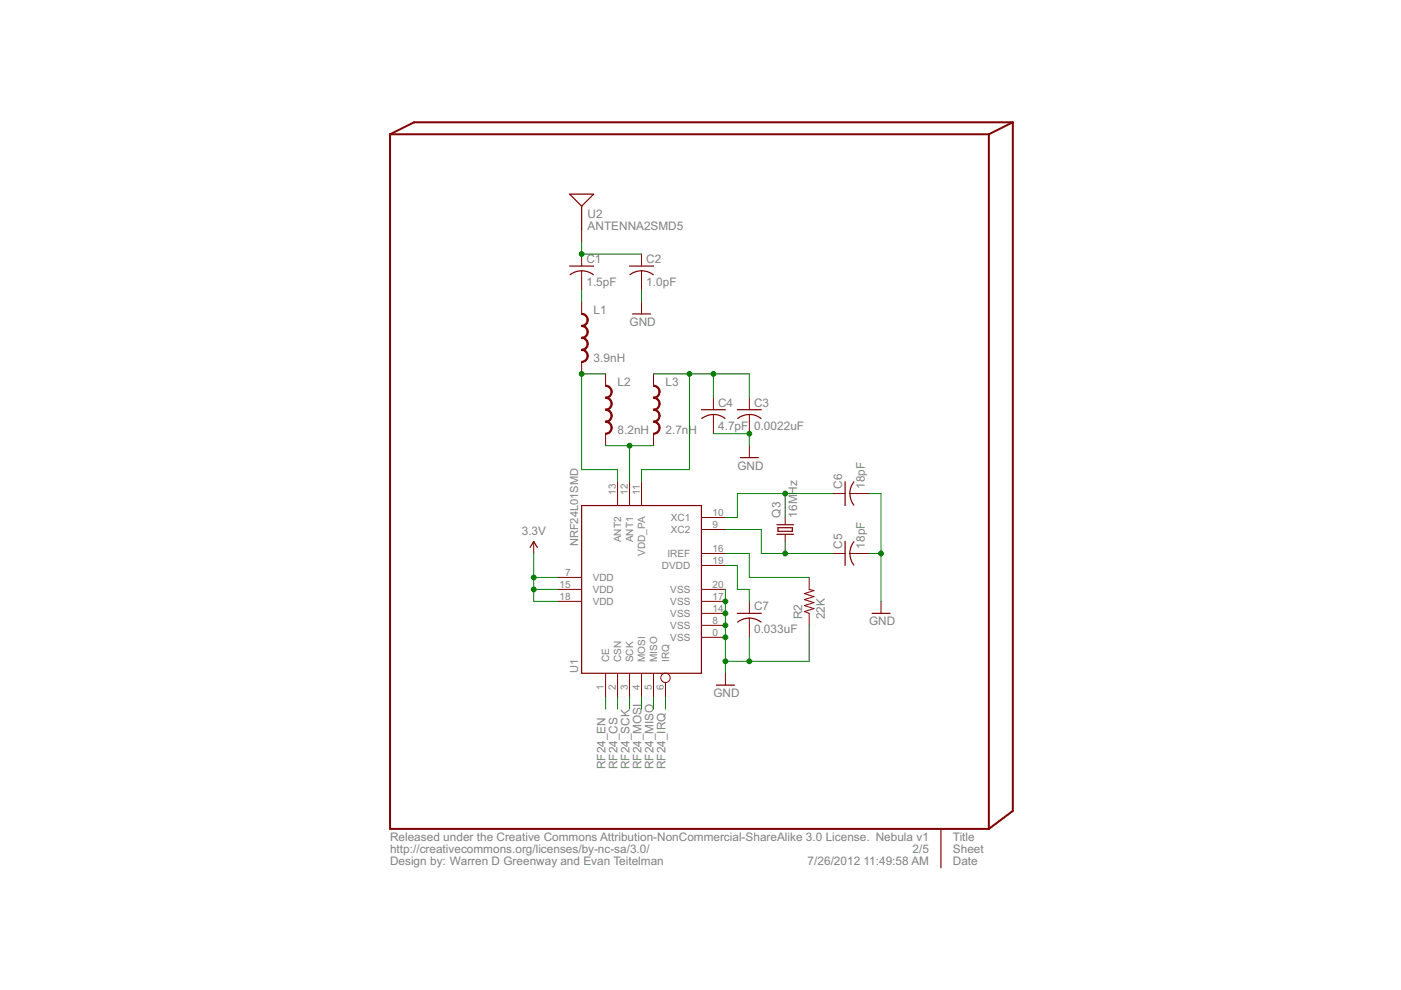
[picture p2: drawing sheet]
<svg xmlns="http://www.w3.org/2000/svg" width="297mm" height="210mm" viewBox="0 0 297 210" stroke-linecap="round" stroke-linejoin="round" font-family="sans-serif">
<g fill="#800000" stroke="#800000" stroke-width=".42">
<path d="M82.7 28.5v147.2z"/>
<path d="M82.7 28.5h127z"/>
<path d="M209.7 28.5v147.2z"/>
<path d="M82.7 175.7h127z"/>
<path d="M209.7 175.7l5-3.8z"/>
<path d="M209.7 28.5l5-2.6z"/>
<path d="M214.7 25.9v146z"/>
<path d="M87.8 25.9h126.9z"/>
<path d="M82.7 28.5l5.1-2.6z"/>
</g>
<g fill="#800000" stroke="#800000" stroke-width=".25">
<path d="M123.3 107.2v35.5z"/>
<path d="M123.3 107.2h25.4z"/>
<path d="M148.7 107.2v35.5z"/>
<path d="M123.3 142.7h25.4z"/>
<path d="M123.3 43.7v5.1z"/>
<path d="M120.8 41.2h5.1z"/>
<path d="M123.3 43.7l2.6-2.5z"/>
<path d="M120.8 41.2l2.5 2.5z"/>
<path d="M165 112.6h3z"/>
<path d="M168 111.9v.7z"/>
<path d="M165 111.9h3z"/>
<path d="M165 111.9v.7z"/>
<path d="M164.7 111.3h3.6z"/>
<path d="M164.7 113.3h3.6z"/>
<path d="M120.8 56.4h5.1z"/>
<path d="M133.5 56.4h5.1z"/>
<path d="M156.3 86.9h5.1z"/>
<path d="M148.7 86.9h5.1z"/>
<path d="M179.2 114.8v5.1z"/>
<path d="M179.2 102.1v5.1z"/>
<path d="M156.3 130h5.1z"/>
<path d="M184.9 130h3.8z"/>
<path d="M151.9 145.3h3.8z"/>
<path d="M157 97h3.8z"/>
<path d="M134.1 66.6h3.8z"/>
<path d="M199.5 175.7v8.3z"/>
<path d="M113.2 114.8l.7 1.3z"/>
<path d="M113.2 114.8l-.8 1.3z"/>
</g>
<g fill="#800000" stroke="#800000" stroke-width=".21">
<path d="M118.2 122.4h5.1z"/>
<path d="M148.7 132.6h5.1z"/>
<path d="M128.4 142.7v5.1z"/>
<path d="M136 142.7v5.1z"/>
<path d="M138.6 142.7v5.1z"/>
<path d="M133.5 142.7v5.1z"/>
<path d="M148.7 125h5.1z"/>
<path d="M141.1 144.7v3.1z"/>
<path d="M148.7 119.9h5.1z"/>
<path d="M148.7 112.3h5.1z"/>
<path d="M148.7 109.7h5.1z"/>
<path d="M136 102.1v5.1z"/>
<path d="M133.5 102.1v5.1z"/>
<path d="M130.9 102.1v5.1z"/>
<path d="M118.2 125h5.1z"/>
<path d="M148.7 117.3h5.1z"/>
<path d="M118.2 127.5h5.1z"/>
<path d="M130.9 142.7v5.1z"/>
<path d="M148.7 127.5h5.1z"/>
<path d="M148.7 130h5.1z"/>
<path d="M148.7 135.1h5.1z"/>
<path d="M123.3 48.8v2.5z"/>
<path d="M128.4 79.3v2.5z"/>
<path d="M128.4 91.9v2.6z"/>
<path d="M123.3 64v2.6z"/>
<path d="M123.3 76.7v2.6z"/>
<path d="M138.6 79.3v2.5z"/>
<path d="M138.6 91.9v2.6z"/>
<path d="M166.5 109.7v1.6z"/>
<path d="M166.5 113.3v1.5z"/>
<path d="M123.3 57.4v1.5z"/>
<path d="M123.3 53.9v2.5z"/>
<path d="M123.3 58.9v2.6z"/>
<path d="M136 57.4v1.5z"/>
<path d="M136 53.9v2.5z"/>
<path d="M136 58.9v2.6z"/>
<path d="M158.9 87.9v1.5z"/>
<path d="M158.9 84.3v2.6z"/>
<path d="M158.9 89.4v2.5z"/>
<path d="M151.3 87.9v1.5z"/>
<path d="M151.3 84.3v2.6z"/>
<path d="M151.3 89.4v2.5z"/>
<path d="M180.2 117.3h1.5z"/>
<path d="M176.6 117.3h2.6z"/>
<path d="M181.7 117.3h2.6z"/>
<path d="M180.2 104.6h1.5z"/>
<path d="M176.6 104.6h2.6z"/>
<path d="M181.7 104.6h2.6z"/>
<path d="M158.9 131.1v1.5z"/>
<path d="M158.9 127.5v2.5z"/>
<path d="M158.9 132.6v2.5z"/>
<path d="M171.6 122.4v2.6z"/>
<path d="M171.6 130v2.6z"/>
<path d="M170.5 129.7l1.1 .3z"/>
<path d="M170.5 129.7l2.1-.7z"/>
<path d="M170.5 128.4l2.1 .6z"/>
<path d="M170.5 128.4l2.1-.6z"/>
<path d="M170.5 127.1l2.1 .7z"/>
<path d="M170.5 127.1l2.1-.6z"/>
<path d="M170.5 125.9l2.1 .6z"/>
<path d="M170.5 125.9l2.1-.7z"/>
<path d="M171.6 125l1 .2z"/>
<path d="M186.8 127.5v2.5z"/>
<path d="M153.8 142.7v2.6z"/>
<path d="M158.9 94.5v2.5z"/>
<path d="M136 64v2.6z"/>
<path d="M113.2 114.8v2.5z"/>
<path d="M128.4 81.7a1.41 1.41 0 0 1 1.4 1.4h-.3l-.1-.5-.3-.4-.7-.3z" fill-rule="evenodd"/>
<path d="M129.5 83.1h.3a1.37 1.37 0 0 1-1.4 1.4v-.3l.5-.1 .4-.3z" fill-rule="evenodd"/>
<path d="M128.4 84.2a1.37 1.37 0 0 1 1.4 1.4h-.3l-.1-.5-.3-.4-.7-.2z" fill-rule="evenodd"/>
<path d="M129.5 85.6h.3a1.37 1.37 0 0 1-1.4 1.4v-.3l.5-.1 .4-.3z" fill-rule="evenodd"/>
<path d="M128.4 86.7a1.37 1.37 0 0 1 1.4 1.4h-.3l-.1-.4-.3-.5-.7-.2z" fill-rule="evenodd"/>
<path d="M129.5 88.1h.3a1.37 1.37 0 0 1-1.4 1.4v-.2l.5-.1 .4-.3z" fill-rule="evenodd"/>
<path d="M128.4 89.3a1.37 1.37 0 0 1 1.4 1.4h-.3l-.1-.5-.3-.4-.7-.3z" fill-rule="evenodd"/>
<path d="M129.5 90.7h.3a1.37 1.37 0 0 1-1.4 1.4v-.3l.5-.1 .4-.3z" fill-rule="evenodd"/>
<path d="M123.3 66.4a1.37 1.37 0 0 1 1.4 1.4h-.2l-.1-.5-.4-.4-.7-.2z" fill-rule="evenodd"/>
<path d="M123.3 69l.7-.3 .4-.4 .1-.5h.2a1.37 1.37 0 0 1-1.4 1.4z" fill-rule="evenodd"/>
<path d="M123.3 69a1.37 1.37 0 0 1 1.4 1.4h-.2l-.1-.5-.4-.4-.7-.3z" fill-rule="evenodd"/>
<path d="M123.3 71.5l.7-.2 .4-.4 .1-.5h.2a1.37 1.37 0 0 1-1.4 1.4z" fill-rule="evenodd"/>
<path d="M123.3 71.5a1.37 1.37 0 0 1 1.4 1.4h-.2l-.1-.5-.4-.4-.7-.2z" fill-rule="evenodd"/>
<path d="M123.3 74.1l.7-.3 .4-.4 .1-.5h.2a1.37 1.37 0 0 1-1.4 1.4z" fill-rule="evenodd"/>
<path d="M123.3 74.1a1.37 1.37 0 0 1 1.4 1.4h-.2l-.1-.5-.4-.5-.7-.2z" fill-rule="evenodd"/>
<path d="M123.3 76.6l.7-.3 .4-.4 .1-.4h.2a1.37 1.37 0 0 1-1.4 1.4z" fill-rule="evenodd"/>
<path d="M138.6 81.7a1.41 1.41 0 0 1 1.4 1.4h-.3l-.1-.5-.3-.4-.7-.3z" fill-rule="evenodd"/>
<path d="M139.7 83.1h.3a1.37 1.37 0 0 1-1.4 1.4v-.3l.4-.1 .4-.3z" fill-rule="evenodd"/>
<path d="M138.6 84.2a1.37 1.37 0 0 1 1.4 1.4h-.3l-.1-.5-.3-.4-.7-.2z" fill-rule="evenodd"/>
<path d="M139.7 85.6h.3a1.37 1.37 0 0 1-1.4 1.4v-.3l.4-.1 .4-.3z" fill-rule="evenodd"/>
<path d="M138.6 86.7a1.37 1.37 0 0 1 1.4 1.4h-.3l-.1-.4-.3-.5-.7-.2z" fill-rule="evenodd"/>
<path d="M139.7 88.1h.3a1.37 1.37 0 0 1-1.4 1.4v-.2l.4-.1 .4-.3z" fill-rule="evenodd"/>
<path d="M138.6 89.3a1.37 1.37 0 0 1 1.4 1.4h-.3l-.1-.5-.3-.4-.7-.3z" fill-rule="evenodd"/>
<path d="M139.7 90.7h.3a1.37 1.37 0 0 1-1.4 1.4v-.3l.4-.1 .4-.3z" fill-rule="evenodd"/>
</g>
<circle cx="141.1" cy="143.7" r=".99" fill="none" stroke="#800000" stroke-width=".21"/>
<path d="M120.9 58.3a4 4 0 0 1 4.9 0M133.6 58.3a4 4 0 0 1 4.9 0M148.8 88.7a4 4 0 0 1 4.9 0M156.4 88.7a4 4 0 0 1 5 0M180.2 117.3l.3 1.6 .5 .9M180.2 104.6l.1 1.1 .7 1.4M181 114.9l-.5 .9-.3 1.5M181 102.2l-.5 .9-.3 1.5M158.9 131l1.5 .4 1 .5M158.9 131.1l-1.6 .3-.9 .5" fill="none" stroke="#800000" stroke-width=".25"/>
<g fill="#008000" stroke="#008000" stroke-width=".21">
<path d="M123.3 51.3v2.6z"/>
<path d="M123.3 53.9h12.7z"/>
<path d="M123.3 61.5v2.5z"/>
<path d="M130.9 99.6v2.5z"/>
<path d="M123.3 99.6h7.6z"/>
<path d="M123.3 79.3v20.3z"/>
<path d="M123.3 79.3h5.1z"/>
<path d="M128.4 94.5h5.1z"/>
<path d="M133.5 94.5h5.1z"/>
<path d="M133.5 94.5v7.6z"/>
<path d="M138.6 79.3h7.6z"/>
<path d="M146.2 79.3v20.3z"/>
<path d="M136 99.6h10.2z"/>
<path d="M136 99.6v2.5z"/>
<path d="M146.2 79.3h5.1z"/>
<path d="M151.3 79.3h7.6z"/>
<path d="M158.9 79.3v5z"/>
<path d="M151.3 79.3v5z"/>
<path d="M156.3 104.6h10.2z"/>
<path d="M156.3 104.6v5.1z"/>
<path d="M153.8 109.7h2.5z"/>
<path d="M166.5 104.6v5.1z"/>
<path d="M166.5 104.6h10.1z"/>
<path d="M153.8 112.3h7.6z"/>
<path d="M161.4 112.3v5z"/>
<path d="M161.4 117.3h5.1z"/>
<path d="M166.5 117.3h10.1z"/>
<path d="M166.5 114.8v2.5z"/>
<path d="M136 61.5v2.5z"/>
<path d="M158.9 91.9v2.6z"/>
<path d="M151.3 91.9h7.6z"/>
<path d="M186.8 117.3v10.2z"/>
<path d="M184.3 117.3h2.5z"/>
<path d="M186.8 104.6v12.7z"/>
<path d="M184.3 104.6h2.5z"/>
<path d="M153.8 125v2.5z"/>
<path d="M153.8 127.5v2.5z"/>
<path d="M153.8 130v2.6z"/>
<path d="M153.8 132.6v2.5z"/>
<path d="M153.8 135.1v5.1z"/>
<path d="M153.8 140.2v2.5z"/>
<path d="M171.6 132.6v7.6z"/>
<path d="M158.9 140.2h12.7z"/>
<path d="M153.8 140.2h5.1z"/>
<path d="M158.9 135.1v5.1z"/>
<path d="M153.8 117.3h5.1z"/>
<path d="M158.9 117.3v5.1z"/>
<path d="M158.9 122.4h12.7z"/>
<path d="M153.8 119.9h2.5z"/>
<path d="M156.3 119.9v5.1z"/>
<path d="M156.3 125h2.6z"/>
<path d="M158.9 125v2.5z"/>
<path d="M128.4 147.8v2.5z"/>
<path d="M130.9 147.8v2.5z"/>
<path d="M133.5 147.8v2.5z"/>
<path d="M136 147.8v2.5z"/>
<path d="M138.6 147.8v2.5z"/>
<path d="M141.1 147.8v2.5z"/>
<path d="M113.2 127.5h5z"/>
<path d="M113.2 125v2.5z"/>
<path d="M113.2 122.4v2.6z"/>
<path d="M113.2 117.3v5.1z"/>
<path d="M113.2 125h5z"/>
<path d="M113.2 122.4h5z"/>
<circle cx="123.3" cy="53.9" r=".51"/>
<circle cx="123.3" cy="79.3" r=".51"/>
<circle cx="133.5" cy="94.5" r=".51"/>
<circle cx="146.2" cy="79.3" r=".51"/>
<circle cx="151.3" cy="79.3" r=".51"/>
<circle cx="166.5" cy="104.6" r=".51"/>
<circle cx="166.5" cy="117.3" r=".51"/>
<circle cx="158.9" cy="91.9" r=".51"/>
<circle cx="186.8" cy="117.3" r=".51"/>
<circle cx="153.8" cy="127.5" r=".51"/>
<circle cx="153.8" cy="130" r=".51"/>
<circle cx="153.8" cy="132.6" r=".51"/>
<circle cx="153.8" cy="135.1" r=".51"/>
<circle cx="158.9" cy="140.2" r=".51"/>
<circle cx="153.8" cy="140.2" r=".51"/>
<circle cx="113.2" cy="122.4" r=".51"/>
<circle cx="113.2" cy="125" r=".51"/>
</g>
<g font-size="2.8" fill="#808080">
<text x="124.6" y="46.2">U2</text>
<text x="124.6" y="48.8">ANTENNA2SMD5</text>
<text x="124.3" y="55.8">C1</text>
<text x="137" y="55.8">C2</text>
<text x="124.3" y="60.6">1.5pF</text>
<text x="137" y="60.6">1.0pF</text>
<text x="125.9" y="66.6">L1</text>
<text x="133.5" y="69.1">GND</text>
<text x="125.9" y="76.7">3.9nH</text>
<text x="130.9" y="81.8">L2</text>
<text x="141.1" y="81.8">L3</text>
<text x="152.3" y="86.2">C4</text>
<text x="159.9" y="86.2">C3</text>
<text x="130.9" y="92">8.2nH</text>
<text x="141.1" y="92">2.7nH</text>
<text x="152.3" y="91.1">4.7pF</text>
<text x="159.9" y="91.1">0.0022uF</text>
<text x="156.3" y="99.6">GND</text>
<text x="178.5" y="103.6" transform="rotate(-90 178.5 103.6)">C6</text>
<text x="183.4" y="103.6" transform="rotate(-90 183.4 103.6)">18pF</text>
<text x="110.6" y="113.5">3.3V</text>
<text x="165.5" y="109.7" transform="rotate(-90 165.5 109.7)">Q3</text>
<text x="169" y="109.7" transform="rotate(-90 169 109.7)">16MHz</text>
<text x="178.5" y="116.3" transform="rotate(-90 178.5 116.3)">C5</text>
<text x="183.4" y="116.3" transform="rotate(-90 183.4 116.3)">18pF</text>
<text x="159.9" y="129.4">C7</text>
<text x="170.1" y="131.3" transform="rotate(-90 170.1 131.3)">R2</text>
<text x="174.9" y="131.3" transform="rotate(-90 174.9 131.3)">22K</text>
<text x="159.9" y="134.2">0.033uF</text>
<text x="184.3" y="132.6">GND</text>
<text x="151.3" y="147.8">GND</text>
<text x="128.4" y="163.1" transform="rotate(-90 128.4 163.1)">RF24_EN</text>
<text x="130.9" y="163.1" transform="rotate(-90 130.9 163.1)">RF24_CS</text>
<text x="133.5" y="163.1" transform="rotate(-90 133.5 163.1)">RF24_SCK</text>
<text x="136" y="163.1" transform="rotate(-90 136 163.1)">RF24_MOSI</text>
<text x="138.6" y="163.1" transform="rotate(-90 138.6 163.1)">RF24_MISO</text>
<text x="141.1" y="163.1" transform="rotate(-90 141.1 163.1)">RF24_IRQ</text>
<text x="82.7" y="178.3">Released under the Creative Commons Attribution-NonCommercial-ShareAlike 3.0 License. Nebula v1</text>
<text x="202" y="178.3">Title</text>
<text x="82.7" y="180.8">http://creativecommons.org/licenses/by-nc-sa/3.0/</text>
<text x="82.7" y="183.4">Design by: Warren D Greenway and Evan Teitelman</text>
<text x="171.2" y="183.4">7/26/2012</text>
<text x="183.1" y="183.4">11:49:58 AM</text>
<text x="193.5" y="180.8">2/5</text>
<text x="202" y="180.8">Sheet</text>
<text x="202" y="183.4">Date</text>
</g>
<g font-size="2.6" fill="#808080">
<text x="122.6" y="115.8" transform="rotate(-90 122.6 115.8)">NRF24L01SMD</text>
<text x="122.6" y="142.7" transform="rotate(-90 122.6 142.7)">U1</text>
</g>
<g font-size="2.4" fill="#808080">
<text x="130.6" y="104.9" transform="rotate(-90 130.6 104.9)">13</text>
<text x="133.1" y="104.9" transform="rotate(-90 133.1 104.9)">12</text>
<text x="135.7" y="104.9" transform="rotate(-90 135.7 104.9)">11</text>
<text x="142.2" y="113">XC2</text>
<text x="142.2" y="110.5">XC1</text>
<text x="151" y="111.9">9</text>
<text x="151" y="109.4">10</text>
<text x="131.7" y="115" transform="rotate(-90 131.7 115)">ANT2</text>
<text x="134.2" y="115" transform="rotate(-90 134.2 115)">ANT1</text>
<text x="136.8" y="117.9" transform="rotate(-90 136.8 117.9)">VDD_PA</text>
<text x="141.5" y="118.1">IREF</text>
<text x="151" y="119.5">19</text>
<text x="151" y="117">16</text>
<text x="118.6" y="124.6">15</text>
<text x="119.8" y="122.1">7</text>
<text x="125.7" y="123.2">VDD</text>
<text x="125.7" y="125.7">VDD</text>
<text x="140.3" y="120.6">DVDD</text>
<text x="142.1" y="125.7">VSS</text>
<text x="151" y="124.6">20</text>
<text x="118.6" y="127.1">18</text>
<text x="125.7" y="128.3">VDD</text>
<text x="142.1" y="128.3">VSS</text>
<text x="142.1" y="130.8">VSS</text>
<text x="151" y="127.1">17</text>
<text x="151" y="129.7">14</text>
<text x="142.1" y="133.3">VSS</text>
<text x="142.1" y="135.9">VSS</text>
<text x="151" y="132.2">8</text>
<text x="151" y="134.8">0</text>
<text x="129.2" y="140.4" transform="rotate(-90 129.2 140.4)">CE</text>
<text x="131.7" y="140.4" transform="rotate(-90 131.7 140.4)">CSN</text>
<text x="134.2" y="140.4" transform="rotate(-90 134.2 140.4)">SCK</text>
<text x="136.8" y="140.4" transform="rotate(-90 136.8 140.4)">MOSI</text>
<text x="139.3" y="140.4" transform="rotate(-90 139.3 140.4)">MISO</text>
<text x="141.9" y="140.4" transform="rotate(-90 141.9 140.4)">IRQ</text>
<text x="128" y="146.3" transform="rotate(-90 128 146.3)">1</text>
<text x="130.6" y="146.3" transform="rotate(-90 130.6 146.3)">2</text>
<text x="133.1" y="146.3" transform="rotate(-90 133.1 146.3)">3</text>
<text x="135.7" y="146.3" transform="rotate(-90 135.7 146.3)">4</text>
<text x="138.2" y="146.3" transform="rotate(-90 138.2 146.3)">5</text>
<text x="140.7" y="146.3" transform="rotate(-90 140.7 146.3)">6</text>
</g>
</svg>
